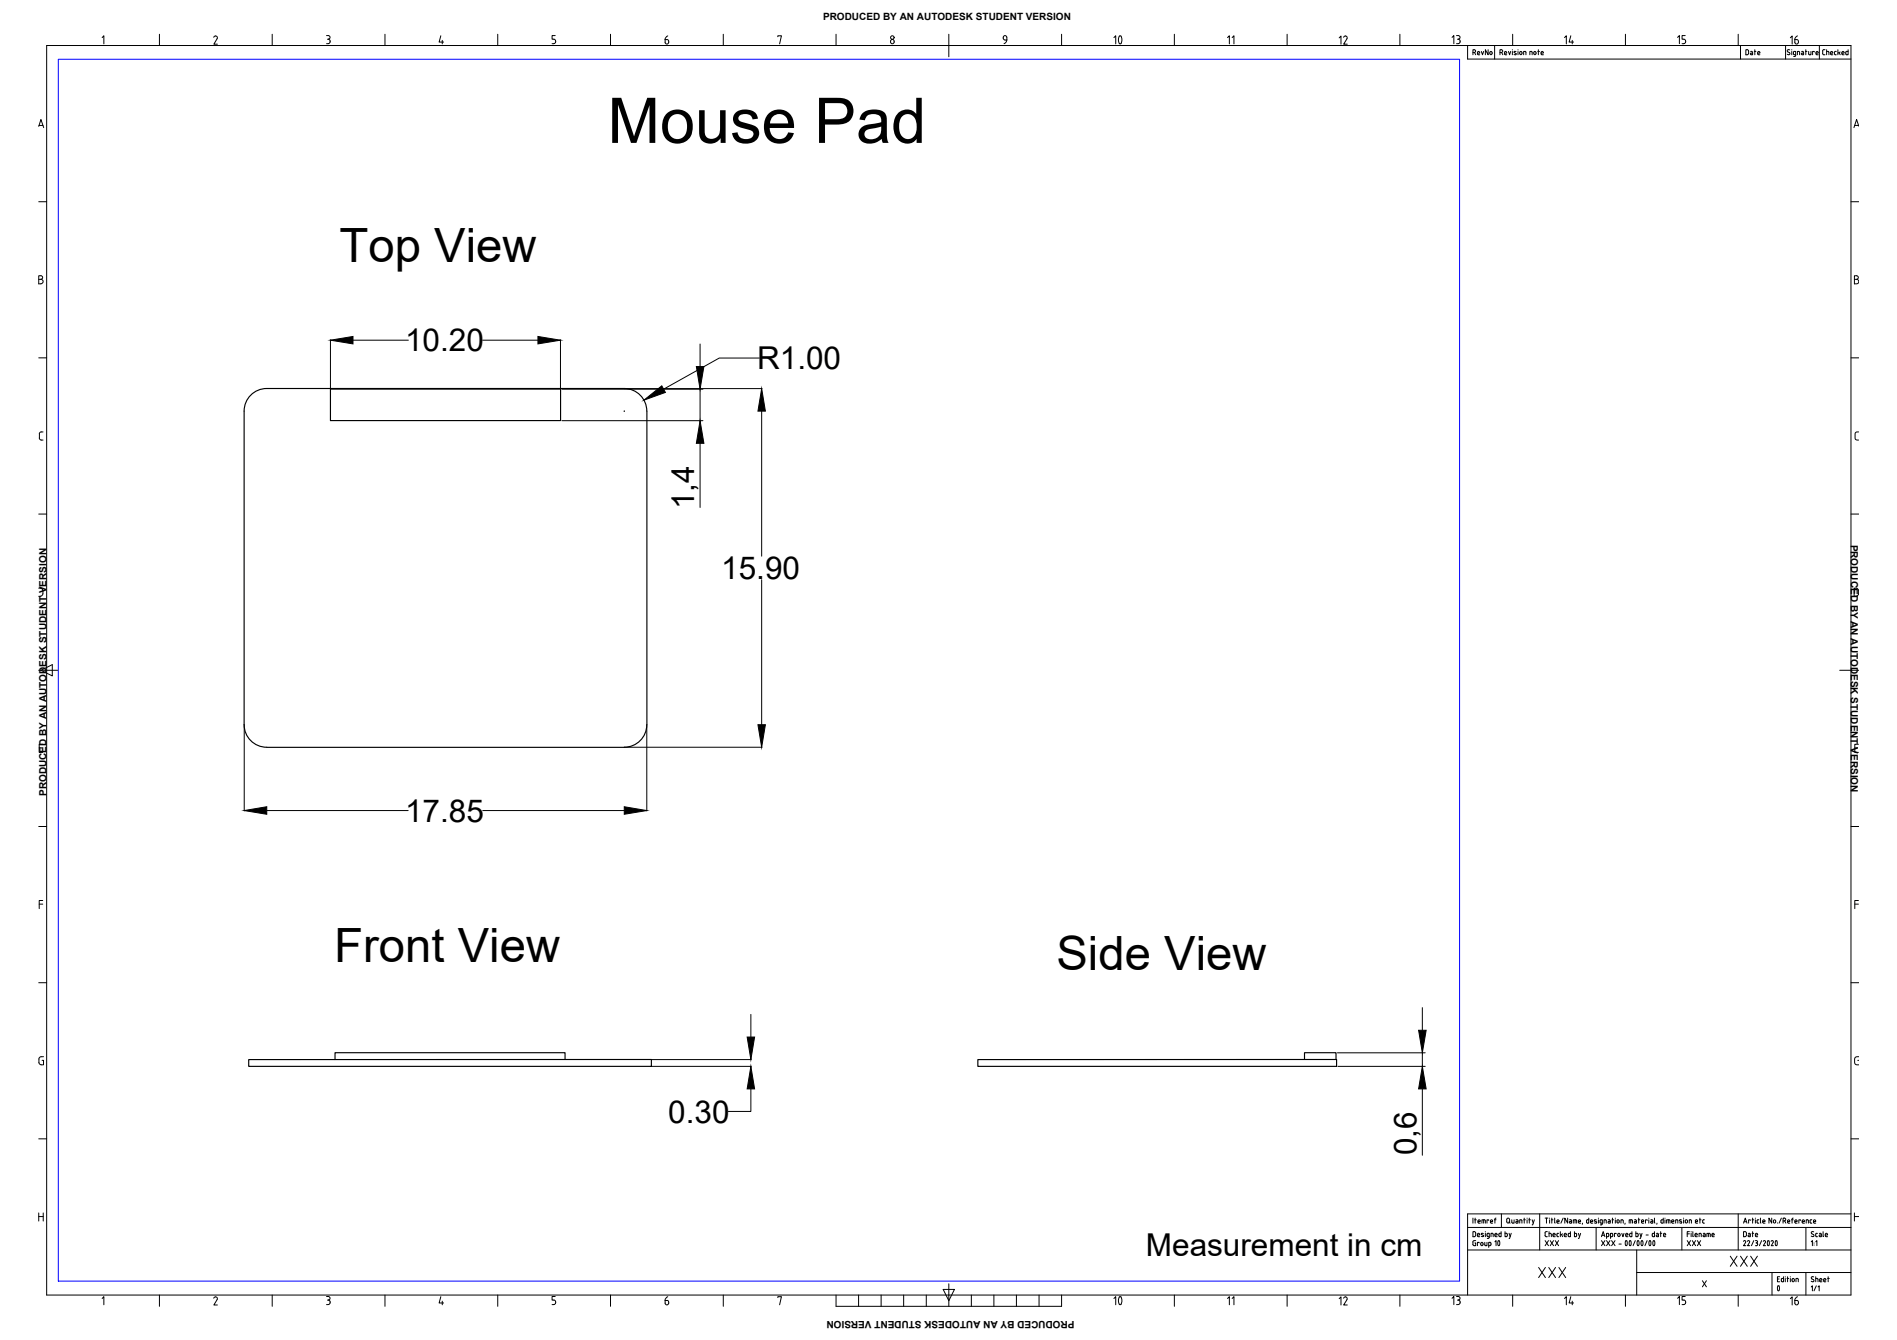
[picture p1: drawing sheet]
<svg xmlns="http://www.w3.org/2000/svg" width="841mm" height="594mm" viewBox="0 0 841 594" stroke-linecap="round" stroke-linejoin="round" font-family="sans-serif">
<!-- layer: MD_Visible -->
<path d="M146.5 172.5h102v14h-102zM108.2 182.3v139a10 10 0 0 0 10 10h158.6a10.1 10.1 0 0 0 10-10M108.2 182.3a10 10 0 0 1 10.1-10.1h158.4a10 10 0 0 1 10.1 10.1M286.8 182.3v139M110.3 469.8l178.5-.1v3.1h-178.5zM250.5 469.7v-3h-102v3.1M433.5 469.8l159.1-.1v3.1h-159.1zM578.3 469.7v-3h14v3" fill="none" stroke="#000" stroke-width=".51"/>
<!-- layer: Title Block -->
<g fill="none" stroke="#000" stroke-width=".44">
<path d="M45.3 16.7l.7-.8v3.6M70.7 15.2v5M94.8 16.5a.81 .81 0 0 1 1.1-.5 .81 .81 0 0 1 .4 1.1l-1.5 2.5h1.6M120.7 15.2v5M144.8 15.8h.7a.78 .78 0 0 1 .8 .8 .78 .78 0 0 1-.8 .7M144.8 19.4h.8M145.2 17.4l.9 .2 .2 .6M146.3 18.5l-.2 .6-.6 .2M146.4 18.2v.4M170.7 15.2v5M195.4 15.9l-.7 2.8h2M196.1 17.9v1.6"/>
<path d="M220.7 15.2v5M244.8 19.4h.8M245.5 17.4l.6 .2 .2 .6M246.2 15.8h-1.4v1.6h.8M246.3 18.5l-.2 .6-.6 .2M246.4 18.2v.4M270.7 15.2v5M320.7 15.2v5M344.8 16.3v-.4h1.6l-.8 3.6M370.7 15.2v5M396.4 18.3a.89 .89 0 0 0-1.3-.6 .89 .89 0 0 0-.3 1.4 .89 .89 0 0 0 1.4 .1l.2-.6M396.4 18.3v.4"/>
<path d="M420.7 15.2v10M444.8 16.6a.78 .78 0 0 1 .8-.8 .78 .78 0 0 1 .7 .8M444.8 16.6l.2 .9 1.4 .3v-1.2M446.3 17.7l-.2 .8-1 .9M470.6 15.2v5M520.6 15.2v5M570.6 15.2v5M620.6 15.2v5M670.6 15.2v5M720.6 15.2v5M770.6 15.2v5M20.7 20.2h799.9v554h-799.9z"/>
<path d="M650.6 26.2h170M665 23.3h.6M665.6 22a.61 .61 0 0 1 .6 .7 .61 .61 0 0 1-.6 .6M665.6 22h-.6v2.3M665.8 23.3l.5 1M667 23.6h1l-.1-.6-.7-.1-.2 1M667 23.9l.2 .3 .8 .1M668.8 22.8l.5 1.5 .4-1.5M670.5 22v.2M670.5 22.8v1.5M671.4 23.4l.8 .6-1 .2M672.1 22.9a.46 .46 0 0 0-.6-.2 .46 .46 0 0 0-.2 .6l.1 .1"/>
<path d="M673 22v.2M673 22.8v1.5M673.8 23.8v-.8l.5-.2 .4 .2 .1 .8M673.8 23.8l.5 .4 .4-.4M676.1 22.8l.4 .4M676.1 22.8h-.6v1.5M676.5 23.2v1.1M678.8 22.8l.5 .4M678.8 22.8h-.5v1.5M679.3 23.2v1.1M680 23.8l.5 .4 .5-.4M680 23.8l.1-.8 .4-.2 .4 .2 .1 .8"/>
<path d="M681.8 22.8h.7M682 22v2.3M683.2 23.9l.2 .3 .9 .1M684.2 23.3l-.2-.4h-.5l-.3 1M684.3 23.3l-1.1 .2M791.6 20.2v6M792.4 24l.7 .3M793.3 23.3l.3 .6-.5 .3M794.4 22.8v1.5M795.1 23.2l.1 .9 .9 .2M795.6 22.8h.5v1.8l-.2 .4h-.7M797.4 22.8h-.5v1.5"/>
<path d="M797.8 23.2v1.1M799 23.6h.6M799.6 23.2v1.1l-.9-.2 .3-.6M800.6 22v2.3M801.8 23.8l.5 .5M801.9 22.8v1.1M802.9 22.8v1.5h-.6M804.4 23.1v-.3h-.8v1.5M805.1 23.6h1l-.1-.6-.6-.1-.3 1M805.1 23.9l.4 .3M17.2 56l.9-3 1.3 3.6M17.3 55.6h1.7"/>
<path d="M822.3 55.6h1.7M824.1 56l-1-3-1.2 3.6M17.2 89.4h3.5M820.6 89.4h3.5M17.2 122.2h.9a.78 .78 0 0 1 .8 .8 .78 .78 0 0 1-.8 .8 .99 .99 0 0 1 1 1 .99 .99 0 0 1-1 1h-.9zM17.2 123.9h.9M822.1 123.9h1.4l.6 .9M823.1 123.8a.78 .78 0 0 0 .8-.8 .78 .78 0 0 0-.8-.8h-1v3.6h1.4l.6-.9M17.2 158.7h3.5M820.6 158.7h3.5M17.4 194.2l.3 .6 .6 .3M17.5 192.4v1.8"/>
<path d="M18.3 191.5l-.6 .2-.3 .7M18.4 195.1h.7M18.4 191.5h.7M824 191.5h-1l-.6 .9 .1 2.1 .5 .5 1 .1M17.2 227.9h3.5M820.6 227.9h3.5M17.2 260.8l1.4 .2 .4 .8M19 263.2l-.4 .9-1.4 .3M19 261.9v1.4M822.9 260.8l.9 .4 .2 .6M822.9 260.8h-.9v3.6h.9M824 261.9l-.1 1.7-1 .7"/>
<path d="M17.2 297.2h8.5M18.1 297.2l5.1-2.5v5zM815.6 297.2h8.5M17.4 331.6h1.2M19 330h-1.6v3.6h1.6M822.3 331.6h1.2M823.9 330h-1.6v3.6h1.6M17.2 366.4h3.5M820.6 366.4h3.5M19 399.2h-1.6v3.6M823.9 399.2h-1.6v3.6M17.4 400.8h1.6"/>
<path d="M822.3 400.8h1.6M17.2 435.7h3.5M820.6 435.7h3.5M19.3 468.5l-1.8 .3-.2 2.3 .6 .9 1.4 .1v-2h-.6M823.6 470.1h.5M824.1 468.5l-1.2 .1-.7 .9 .3 2.3 1.6 .3M17.2 504.9h3.5M820.6 504.9h3.5M17.2 537.7v3.6M17.2 539.4h2M19.2 537.7v3.6M665.6 538.2v6"/>
<path d="M682.6 538.2v16M770.6 538.2v16M820.6 538.2h-170v36M822.1 539.4h2M822.1 537.7v3.6M650.6 544.2h170M650.6 554.2h170M653 540v2.3M653 550.7v1M653.5 546l.7 .4v1.5l-.4 .3-.8 .1v-2.3h.6M653.7 540.8h.8M653.9 551h.3v1.3l-.8-.1-.4-.5"/>
<path d="M654 540v2.3M654.2 550l-.8 .1-.4 .5M655 547.3l.5-.5 .5 .5M655 547.3l.1 .8 .3 .1M655.3 541.6h.9v-.6l-.4-.2-.5 .2v.9l.3 .3M655.4 548.3h.6M655.6 542.3h.6M655.8 551v-.2h-.8v1.5M656 547.3v.2h-1M656.5 551.8l.1-.8 .4-.2 .4 .2 .1 .8M656.5 551.8l.5 .5 .5-.5M656.9 547.4l.9 .6-1 .1"/>
<path d="M657 542.3v-1.5h1.3l.2 1.5M657.6 546.9a.45 .45 0 0 0-.6-.2 .45 .45 0 0 0-.1 .7M657.8 540.8v1.5M658.3 550.8v1.2l.9 .3v-1.5M658.5 546v.2M658.5 546.8v1.5M659.2 547.8l.5 .4M659.3 547.8v-.8l1-.2v1.8M659.4 549h.4M659.7 548.3h.6M660 541v-.2h-.8v1.5M660 552.3l.9-.3-.1-1.2h-.8v2.2"/>
<path d="M660.3 548.6l-.5 .4M660.8 541.6h.9v-.6l-.4-.2-.5 .2v.9l.3 .3M661 548.3v-1.5l.9 .2 .1 1.3M661.1 542.3h.6M662.5 540.8h.8M662.8 547.3l.4-.5 .5 .5M662.8 547.3v.8l.3 .1M662.8 550.5l.5-.5v2.3M663.1 548.3h.7M663.2 540l-.4 .5v1.8M663.8 547.3v.2h-1M664.3 550.1a1.25 1.25 0 0 1 0 2.1l-.3-1.3z"/>
<path d="M664.5 547.8l.4 .4M664.5 547.2v.6M665.5 546v2.3h-.5M665.5 546.8h-.8l-.2 .4M667.2 546v2.3h.6M667.2 546.8l1 .2 .1 .8M668.2 540.2h.9l.1 1.4a.61 .61 0 0 1-.6 .6 .61 .61 0 0 1-.6-.6zM668.3 547.8l-.5 .4M668.9 541.8l.6 .5M669 546.8l.5 1.5M670 546.8l-.7 2.2h-.3M670.2 540.8l.1 1.3 .4 .2h.6v-1.5"/>
<path d="M672.1 540.8h.7l.2 .4v1.1h-.6M673 541.6l-1 .1 .3 .5M673.8 542.3v-1.5l.9 .2v1.3M675.5 540.8h.8M675.8 540v2.3M677 540v.2M677 540.8v1.5M677.7 540.8h.8M678 540v2.3M679.3 540.8l.5 1.5M680.2 540.8l-.7 2.2h-.2M685 540h1.3"/>
<path d="M685 546.6v1.1M685.6 546l-.6 .6M685.6 546h.4M685.6 540v2.3M686.8 546.8l.9 .2 .1 1.3M686.8 546v2.3M687 540v.2M687 540.8v1.5M687.8 540.8h.7M688 540v2.3M688.5 547.3v.6M688.5 547.3l.5-.5 .5 .5"/>
<path d="M689.3 540l.2 2.2M689.5 547.3v.2h-1M690.6 542.3h.6M691 546.8l-.7 .2v.9M691.2 541.3l-.2-.4-.7 .1-.1 .9 .4 .3M691.2 541.3v.3h-.9M691.8 546v2.3M692.3 547.3l.5 1M692.8 547l-1 .5M693 540l-1 2.3M693.5 547.3v.6M693.5 547.3l.5-.5 .5 .5"/>
<path d="M693.9 548.3h.6M694.5 547.3v.2h-1M695 540v2.3l-1.3-2.3v2.3M695.9 540.8h.4M696.1 541.5l-.4 .4 .4 .3M696.1 541.6h.7M696.2 546v2.3l-.8-.1-.1-1.2 .9-.2M696.3 540.8l.4 .2 .1 1.3h-.7M697.5 542.3v-1.5h1.3l.2 1.5M698 546v2.3l.8-.1 .1-1.2-.9-.2M698.3 540.8v1.5M699.8 546.8l.5 1.5"/>
<path d="M700.1 542.3h.7M700.7 541.3l-.2-.4-.7 .1v.9l.3 .3M700.8 541.3v.3h-1M700.8 546.8l-.8 2.2h-.2M701.6 542.3l-.1 .5M704.4 540v2.3l-.8-.1-.2-1.2 1-.2M705.1 541.6h1l-.1-.6-.4-.2-.4 .2-.1 .9 .4 .3M705.5 542.3h.6M707.2 540.8l-.3 .4 1 .8-1 .1M707.2 540.8l.6 .1M707.6 544.2v10M708.6 540v.2"/>
<path d="M708.6 540.8v1.5M710 548.3l.8-2.3 .7 2.3M710 550l1.5 2.3M710.2 547.7h1.1M710.4 542.3l-1-.2 .2-1.3h.8v1.8l-.2 .3-.7 .1M711.1 542.3v-1.5l1 .2v1.3M711.5 550l-1.5 2.3M712.2 548.3l1-.2-.2-1.3h-.8v2.2M712.2 550l1.6 2.3M713 540.8h.6l.3 .4v1.1h-.6M713.8 550l-1.6 2.3M713.9 541.5l-1 .2 .3 .5"/>
<path d="M714 548.3l.9-.2-.1-1.3h-.8v2.2M714.5 550l1.5 2.3M714.7 540.8h.7M714.9 540v2.3M716 550l-1.5 2.3M716.1 540v.2M716.1 540.8v1.5M716.5 547l-.7-.2v1.5M716.9 541l.4-.2 .5 .2-.2 1.2-.7-.2zM717.2 547.3l.5-.5 .5 .5M717.2 547.3l.1 .7 .4 .2 .4-.2 .2-.7M717.7 551.5h1.1"/>
<path d="M718.6 542.3v-1.5l.9 .2 .2 1.3M719 546.8l.5 1.5 .5-1.5M720.5 542.3l-.1 .5M720.8 547.3l.4-.5 .5 .5M720.8 547.3v.8l.3 .1M720.8 550.1a1.25 1.25 0 0 1 0 2.1l-.3-1.3zM721.1 548.3h.7M721.8 547.3v.2h-1M722.3 542.3v-1.5h1.2l.3 1.5M722.5 550.2l.1-.1a1.25 1.25 0 0 1 0 2.1l-.1-.1M722.5 550.2l-.3 .7 .3 1.2M723 540.8v1.5"/>
<path d="M723.5 546v2.3l-.8-.1-.2-1.2 1-.2M724.6 540.8h.7l.2 .4v1.1h-.6M725 550l-1 2.3M725.2 546v2.3l.8-.1 .2-1.2-1-.2M725.5 541.5l-.9 .2 .3 .5M725.6 554.2v20M726.3 540.8h.7M726.5 550.2l.2 .7-.2 1.2M726.5 550.2l-.1-.1a1.25 1.25 0 0 0 0 2.1l.1-.1M726.5 540v2.3M727 546.8l.5 1.5M727.8 541.5h1l-.2-.5-.4-.2-.4 .2-.1 .9 .4 .3"/>
<path d="M727.8 550.1a1.25 1.25 0 0 1 0 2.1l-.3-1.3zM728 546.8l-.7 2.2h-.3M728.1 542.3h.7M729.8 547.5h.9M730.2 550l-.9 2.3M730.3 541v-.2h-.8v1.5M731 540v.2M731 540.8v1.5M731.2 550.2l.1-.1a1.25 1.25 0 0 1 0 2.1l-.1-.1M731.2 550.2l-.2 .7 .2 1.2M731.9 540.8h.6l.2 .4 .1 1.1h-.7M732.1 541.5l-.3 .4 .3 .3"/>
<path d="M732.1 541.5h.7M733.1 550.1a1.25 1.25 0 0 1 0 2.1l-.4-1.3zM733.5 540l.2 2.2M733.5 546v2.3l-.8-.1-.2-1.2 1-.2M734.4 546.8h.6l.2 .4 .1 1.1h-.7M734.6 542.3l-.1 .5M735.3 547.5l-1 .2 .3 .5M736 546.8h.8M736.2 546v2.3M737.4 540v2.3l-.8-.1-.2-1.2 1-.2M737.5 547.3l.5-.5 .4 .5M737.5 547.3l.1 .8 .3 .1"/>
<path d="M737.9 548.3h.6M738.2 540v.2M738.2 540.8v1.5M738.5 547.3v.2h-1M738.9 542.3v-1.5h1.2l.3 1.5M739.6 540.8v1.5M741.5 542.3h.6M742.1 541.2l-.3-.4-.6 .2-.1 .9 .4 .3M742.1 541.3v.2h-1M743.4 540.8l.4 .2 .1 1.3M743.4 540.8h-.5v1.5M744.6 542.1l.7 .1"/>
<path d="M744.8 541.3l.7 .5-.2 .5M745.5 540.9a.46 .46 0 0 0-.6-.2 .46 .46 0 0 0-.3 .5l.1 .1M745.6 544.2v10M746.4 540v.2M746.4 540.8v1.5M747.2 541l.4-.2 .4 .2-.1 1.2-.7-.2zM748 547h1M748.9 542.3v-1.5l.9 .2 .1 1.3M749 546h-1v2.3M749.8 546v.2M749.8 546.8v1.5M750.5 546v2"/>
<path d="M751.5 547.3l.5-.5 .5 .5M751.5 547.3v.6M751.6 541.9l.4 .3M751.6 541.2l.3-.4h.4l.3 .7h-.9M751.7 541.3v.6M752 542.3h.6M752.5 547.3v.2h-1M753.3 548.3v-1.5l.9 .2v1.3M753.4 540.8h.8M753.6 540v2.3M755.1 546.8h.7l.2 .4v1.1h-.6M755.6 540.8l-.7 .2v.8l.7 .5"/>
<path d="M756.7 548.3v-1.5h1.3l.3 1.5M757.5 546.8v1.5M759 547.3l.5-.5 .5 .5M759 547.3v.8l.3 .1M759.4 548.3h.6M760 547.3v.2h-1M773 542.3l.8-2.3 .7 2.3M773.2 541.6h1.1M773.9 550.8l-.9 1.5h1M775.7 550.8l-.9 1.5h.9M776 541v-.2h-.8v1.5M776.8 540.8h.7"/>
<path d="M777 540v2.3M777.5 550l-1 2.3M778.2 540v.2M778.2 540.8v1.5M779.2 551.8l-.2 .4-.8 .1M779.3 551.5v.3M779.8 540.8l-.8 .2v.8l.2 .4 .6 .1M780.5 540l.2 2.2M781 550l-1 2.3M781.5 541.6h1l-.1-.6-.4-.2-.4 .2-.1 .9 .4 .3M781.9 542.3h.6M782.2 550l.5 .3v.5"/>
<path d="M782.7 550.8l-.9 1.5h1M784.2 550.2l.3 .7-.3 1.2M784.2 550.2l-.1-.1a1.25 1.25 0 0 0 0 2.1l.1-.1M785.5 540v2.3l-1.2-2.3v2.3M785.7 550l.5 .6-.9 1.7h.9M785.7 550l-.5 .4M786.3 541l.4-.2 .5 .2-.2 1.2-.7-.2zM787.3 550.1a1.25 1.25 0 0 1 0 2.1l-.3-1.3zM788 542.1v.2M789.8 540l-1.1 2.3M790.5 541.3h.6M791.1 540a.61 .61 0 0 1 .6 .6 .61 .61 0 0 1-.6 .7"/>
<path d="M791.1 540h-.6v2.3M791.2 541.3l.5 1M792.5 541.6h1l-.1-.6-.4-.2-.4 .2-.1 .9 .4 .3M792.9 542.3h.6M794.2 540.8h.8M795 540l-.5 .5v1.8M795.7 541.9l.4 .3M795.7 541.3l.3-.4h.5l.2 .7h-.9M795.8 541.3v.6M796.1 542.3h.6M798.3 541v-.2h-.8v1.5M799 541.6h1l-.1-.6-.4-.2-.4 .2-.1 .9 .3 .3"/>
<path d="M799.4 542.3h.6M800.6 544.2v10M800.8 542.3v-1.5l.9 .2v1.3M803 550.5l.5-.5v2.3M803.3 540.8l-.8 .2v.8l.2 .4 .6 .1M803.5 546l.6 .1M803.5 546l-.5 .6 1.1 .9a.63 .63 0 0 1-.3 .8 .63 .63 0 0 1-.8-.3M804 541.6h1l-.1-.6-.4-.2-.5 .2v.9l.3 .3M804.2 551v.2M804.2 551.9v.2M804.4 542.3h.6M805 550.5l.5-.5v2.3"/>
<path d="M805.8 546.8l-.8 .2v.8l.2 .4 .6 .1M806.6 546.8h.5M807 546.8l.4 .2 .1 1.3h-.6M807.5 547.5l-1 .2 .3 .5M808.3 548l.2 .2M808.3 546v2M809.2 547.3l.1 .8 .3 .1M809.2 547.3l.5-.5 .5 .5M809.6 548.3h.6M810.2 547.3v.2h-1M45.3 575.7l.7-.8v3.6M70.7 574.2v4.9"/>
<path d="M94.8 575.6a.81 .81 0 0 1 1.1-.6 .81 .81 0 0 1 .4 1.2M96.3 576.2l-1.5 2.4h1.6M120.7 574.2v4.9M144.8 574.8h.7a.78 .78 0 0 1 .8 .8 .78 .78 0 0 1-.8 .8M145.2 576.4h.4M145.5 576.4l.6 .2 .2 .5M146.3 577.6l-.4 .7-1.1 .1M146.4 577.2v.4M170.7 574.2v4.9M195.4 574.9l-.7 2.8h2M196.1 576.9v1.6M220.7 574.2v4.9"/>
<path d="M244.8 578.4h.8M245.5 576.4l.6 .2 .2 .5M246.2 574.8h-1.4v1.6h.8M246.3 577.6l-.2 .5-.6 .2M246.4 577.2v.4M270.7 574.2v4.9M320.7 574.2v4.9M344.8 575.3v-.4h1.6l-.8 3.6M370.7 574.2v4.9h99.9v-4.9M380.6 574.2v4.9M390.6 574.2v4.9M400.6 574.2v4.9"/>
<path d="M410.7 574.2v4.9M418.2 571.7h4.9l-2.4 5zM420.7 569.2v9.9M430.6 574.2v4.9M440.6 574.2v4.9M450.6 574.2v4.9M460.7 574.2v4.9M520.6 574.2v4.9M570.6 574.2v4.9M620.6 574.2v4.9M670.6 574.2v4.9M720.6 574.2v4.9"/>
<path d="M725.6 564.2h95M754.7 567.8l1.8 2.7M756.5 567.8l-1.8 2.7M770.6 574.2v4.9M785.6 564.2v10M796.8 566.7l.4 .5M796.8 566.8h-.6v1.5M797.2 567.2v1.1M800.6 564.2v10M803 570.6l.5-.6v2.3M803.3 567l.8 .5a.63 .63 0 0 1-.3 .8 .63 .63 0 0 1-.8-.3M803.5 566l.6 .1"/>
<path d="M803.5 566l-.5 .4 .3 .5M805 566v2.3M805 566.8h.5M805.3 570l-1.1 2.3M805.5 566.7l.5 .5M806 570.6l.5-.6v2.3M806 567.2v1.1M807.7 567.3l-.2-.4h-.5l-.3 1 .2 .3 .8 .1M807.7 567.3v.2h-1M808.5 567.5h1l-.3-.6-.6 .1-.1 .9 .2 .3 .8 .1M810.2 566.8h.8M810.5 566v2.3"/>
<circle cx="395.6" cy="16.6" r=".78"/>
</g>
<!-- layer: Viewport -->
<path d="M25.9 26.3h621.2v541.7h-621.2z" fill="none" stroke="#00f" stroke-width=".44"/>
<!-- layer: 0 -->
<g fill="none" stroke="#000" stroke-width=".44">
<path d="M146.5 150.7v21.8M156.5 150.8h24.5M214 150.8h24.5M248.5 150.7v21.8M310.4 152.5v10M336.7 158.7h-17.8l-24.7 13.8M249.1 172.5h62.5M276.8 172.3h61M310.4 172.5v14M249.1 186.5h62.5M276.7 182.3h.1M276.8 182.2v.2"/>
<path d="M310.4 196.5v28.5M337.7 182.3v64.3M337.7 257v64.3M108.3 321.3v38.2M276.8 331.3h61M286.8 321.3v38.2M118.3 359.4h62.7M214 359.4h62.8M332.9 449.7v10.1M630.6 446.7v10.1M288.8 469.8h44.3M288.8 472.8h44.3"/>
<path d="M592.9 466.8h39M593.2 472.8h38.7M630.6 466.8v6M332.9 482.8v9.9h-10M630.6 482.8v29.4"/>
</g>
<g fill="#000" stroke="#000" stroke-width=".44">
<path d="M146.5 150.8l10-1.6v3.3zM238.5 149.2l10 1.6-10 1.7zM285.5 177.4l7.9-6.3 1.6 2.9zM308.7 162.5h3.4l-1.7 10zM310.4 186.5l1.7 10h-3.4zM337.7 172.3l1.6 10h-3.3zM336 321.3h3.3l-1.6 10zM108.3 359.4l10-1.7v3.3zM276.8 357.7l10 1.7-10 1.6zM331.2 459.8h3.3l-1.6 10zM628.9 456.8h3.4l-1.7 10zM332.9 472.8l1.6 10h-3.3z"/>
<path d="M630.6 472.8l1.7 10h-3.4z"/>
</g>
<text font-size="27.9" x="269.4" y="63.4">Mouse Pad</text>
<g font-size="21">
<text x="150.6" y="116">Top View</text>
<text x="148.2" y="426.6">Front View</text>
<text x="468.4" y="430">Side View</text>
</g>
<g font-size="14">
<text x="179.6" y="155.7">10.20</text>
<text x="335.6" y="163.6">R1.00</text>
<text x="307.8" y="225.9" transform="rotate(-90 307.8 225.9)">1,4</text>
<text x="319.8" y="256.7">15.90</text>
<text x="179.6" y="364.3">17.85</text>
<text x="296.3" y="497.7">0.30</text>
<text x="628" y="512.1" transform="rotate(-90 628 512.1)">0,6</text>
<text x="508" y="557.1">Measurement in cm</text>
</g>
<text font-size="11.5" x="489.7" y="581.4">10</text>
<text font-size="11" x="489.7" y="22.2">10</text>
<g font-size="8.4">
<text x="766.2" y="562.7">XXX</text>
<text x="681.2" y="567.6">XXX</text>
</g>
<text font-size="7.9" x="783.9" y="574.3">0</text>
<g font-size="7.5">
<text x="293.9" y="20.8">6</text>
<text x="698.9" y="20.8" transform="rotate(-90 698.9 20.8)">14</text>
<text x="792.7" y="20.8">16</text>
</g>
<g font-size="7.1">
<text x="592.7" y="20.8">12</text>
<text x="648.4" y="20.5" transform="rotate(-90 648.4 20.5)">13</text>
<text x="748.6" y="20.5" transform="rotate(-90 748.6 20.5)">15</text>
<text x="293.9" y="579.6">6</text>
<text x="592.7" y="579.6">12</text>
<text x="648.4" y="579.6" transform="rotate(-90 648.4 579.6)">13</text>
<text x="692.9" y="579.6">14</text>
<text x="748.6" y="579.6" transform="rotate(-90 748.6 579.6)">15</text>
<text x="792.7" y="579.6">16</text>
</g>
<g font-size="6.2">
<text x="548.2" y="20.8" transform="rotate(-90 548.2 20.8)">11</text>
<text x="548.2" y="579.6" transform="rotate(-90 548.2 579.6)">11</text>
</g>
<text font-size="5.7" x="771.9" y="549.6">Date</text>
<g font-size="5.3">
<text x="651.9" y="25.4">RevNo</text>
<text x="772.9" y="25.4">Date</text>
<text x="807.2" y="25.4">Checked</text>
<text x="684" y="553.5">XXX</text>
<text x="747.2" y="553.5">XXX</text>
</g>
<g font-size="4.4">
<text x="364.9" y="8.7">PRODUCED BY AN AUTODESK STUDENT VERSION</text>
<text x="820.6" y="241.4" transform="rotate(90 820.6 241.4)">PRODUCED BY AN AUTODESK STUDENT VERSION</text>
<text x="20.6" y="352.9" transform="rotate(-90 20.6 352.9)">PRODUCED BY AN AUTODESK STUDENT VERSION</text>
<text x="476.4" y="585.7" transform="rotate(180 476.4 585.7)">PRODUCED BY AN AUTODESK STUDENT VERSION</text>
</g>
</svg>
